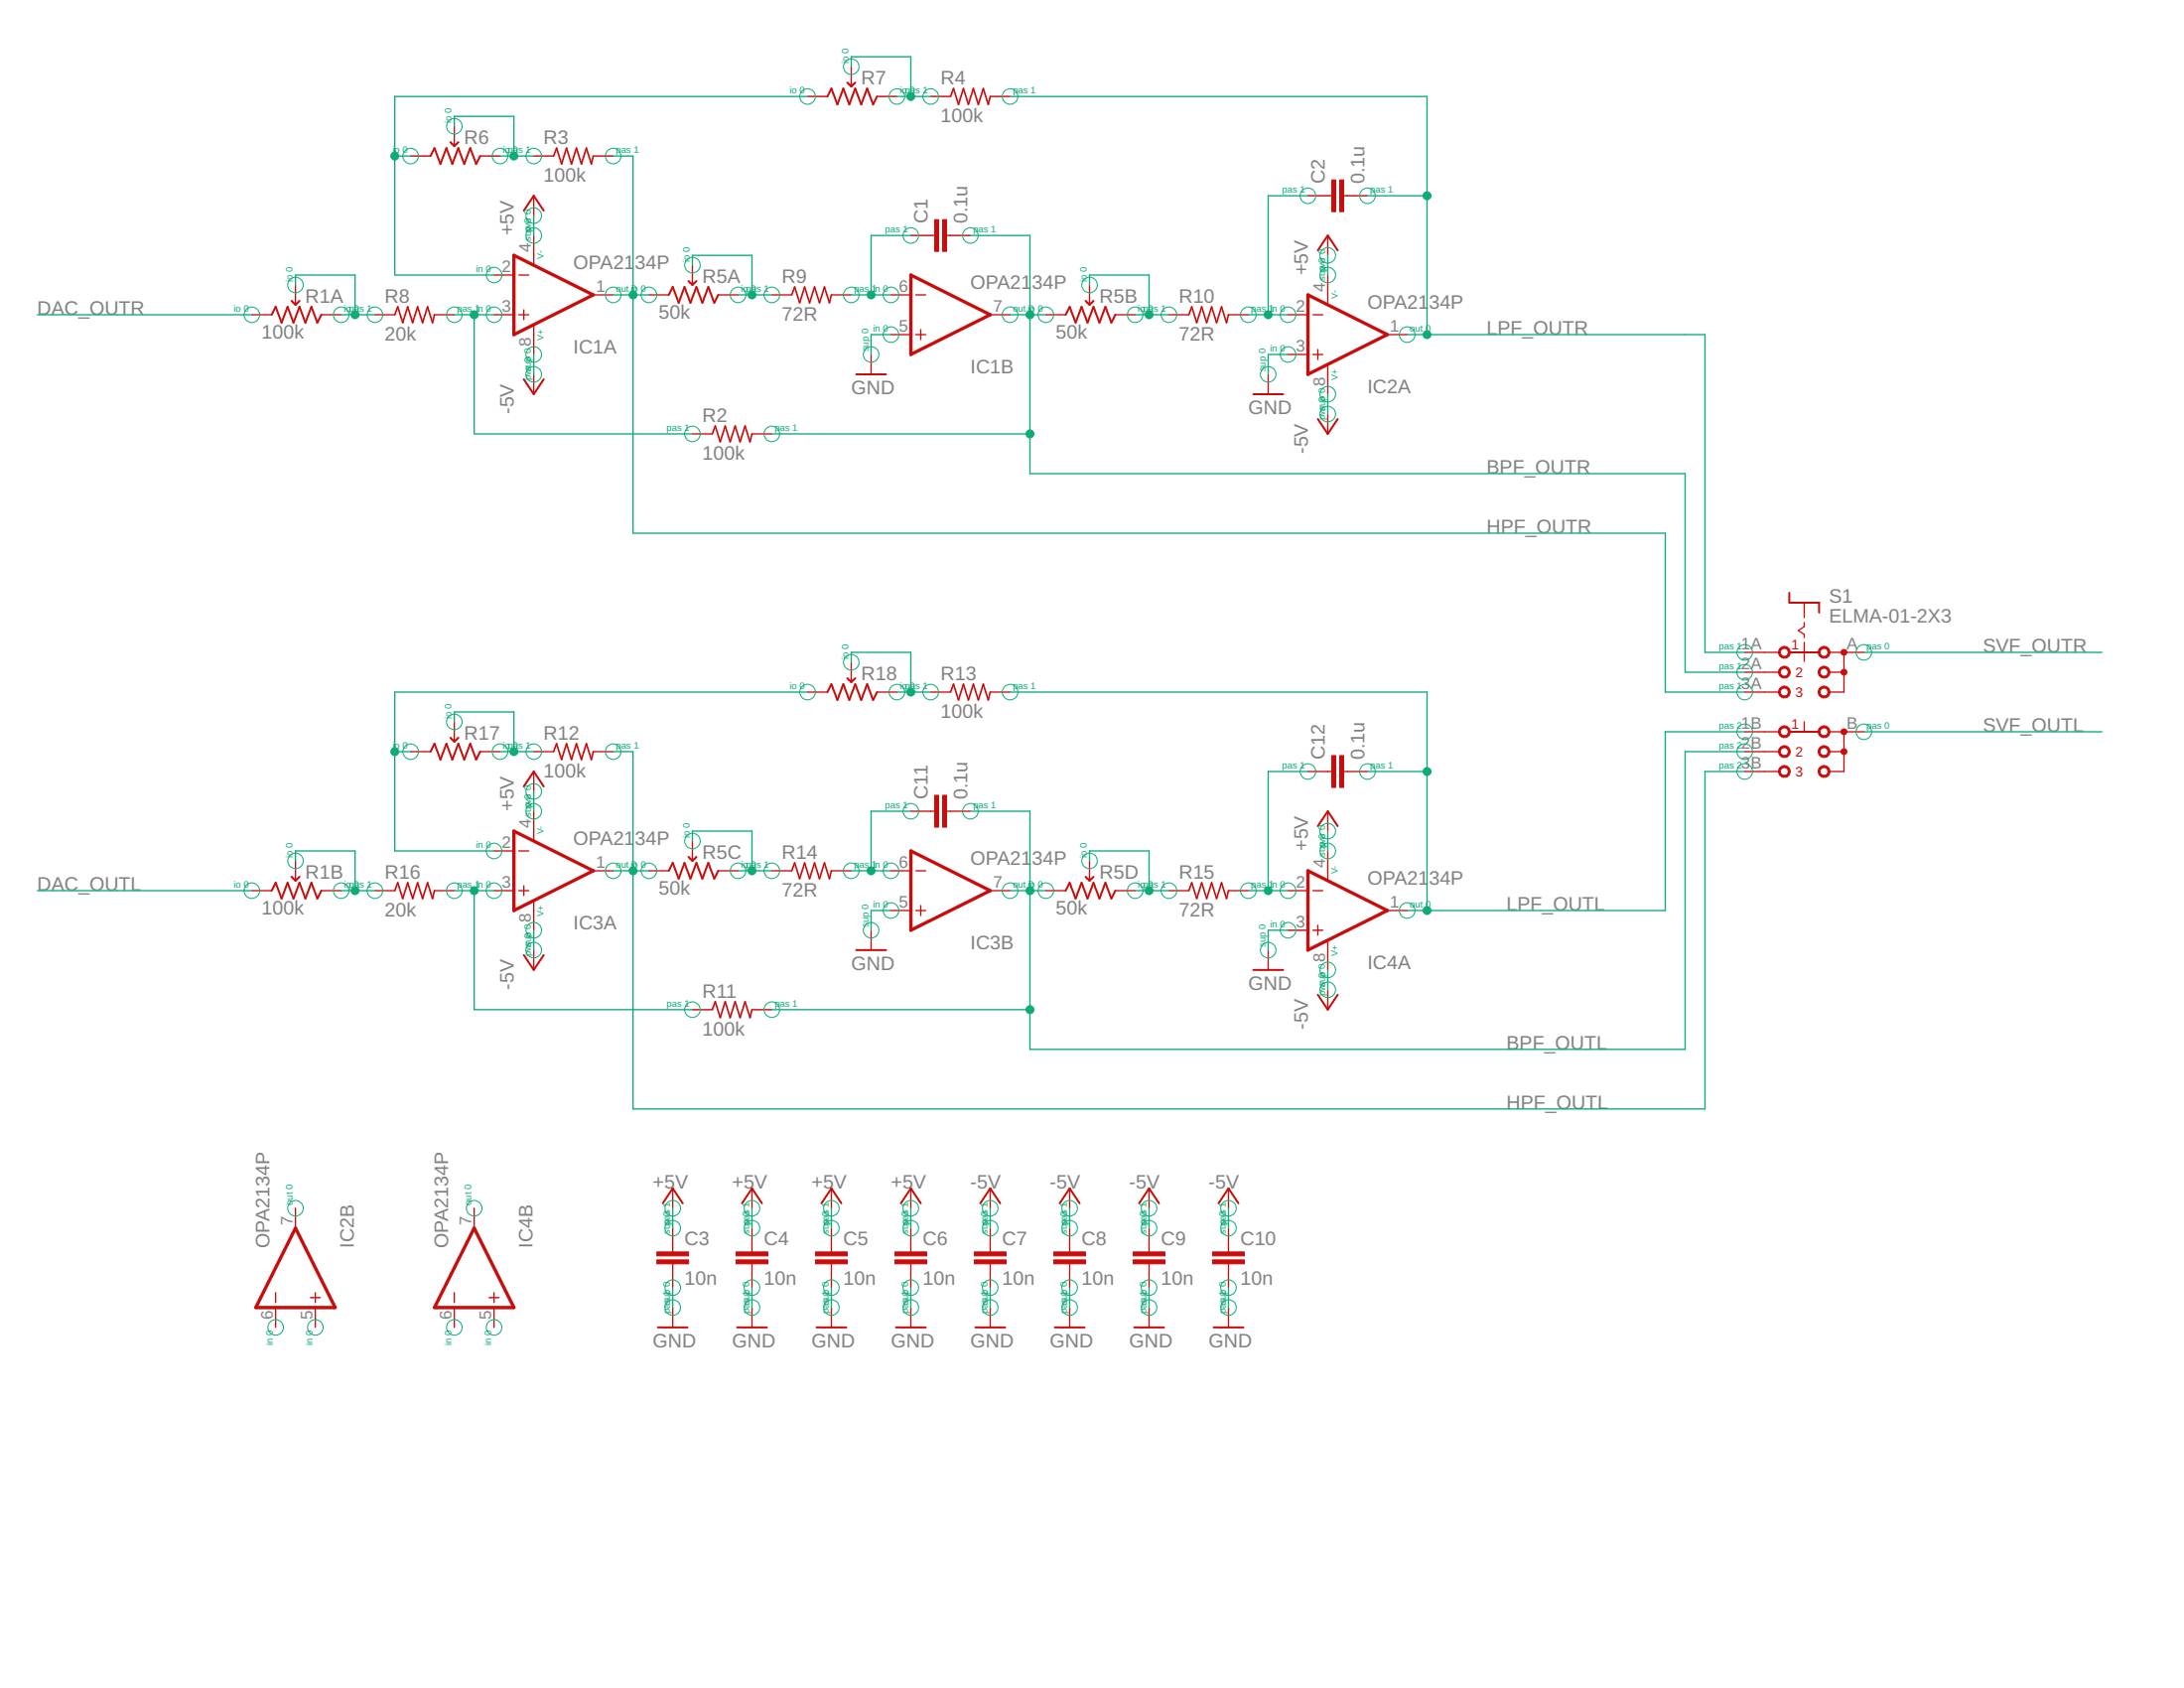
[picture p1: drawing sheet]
<svg xmlns="http://www.w3.org/2000/svg" width="279mm" height="216mm" viewBox="0 0 279 216" stroke-linecap="round" stroke-linejoin="round" font-family="sans-serif">
<g fill="none" stroke="#c90d0c" stroke-width=".17">
<path d="M52.5 20h2.6M58.1 16.2v2.5M61.4 20h2.6M68.3 20h2.5M75.9 20h2.5M103.3 12.3h2.6M108.9 8.5v2.6M112.2 12.3h2.5M119.1 12.3h2.5M126.7 12.3h2.5M37.8 36.4v2.6M63.2 35.2h2.5"/>
<path d="M66.4 35.2h1.2M67 39.6v1.3M68.3 25v2.6M68.3 30.1v3.7M75.9 37.7h2.5M83 37.7h2.6M88.6 33.9v2.5M91.9 37.7h2.5M98.7 37.7h2.6M106.4 37.7h2.5M114 37.7h2.5M116.5 30.1h3.1"/>
<path d="M117.2 37.7h1.2M121.1 30.1h3M139.4 36.4v2.6M167.3 25h3.1M169.9 30.1v2.6M169.9 35.2v3.7M171.9 25h3M32.2 40.3h2.6M41.1 40.3h2.5M48 40.3h2.5M55.6 40.3h2.5M63.2 40.3h2.5"/>
<path d="M66.4 40.3h1.2M68.3 41.6v3.7M68.3 47.9v2.5M88.6 55.5h2.5M96.2 55.5h2.5M111.4 45.3v2.6M114 42.8h2.5M117.2 42.8h1.2M117.8 42.2v1.2M126.7 40.3h2.5M133.8 40.3h2.5M142.7 40.3h2.5"/>
<path d="M149.5 40.3h2.6M157.2 40.3h2.5M162.2 47.9v2.5M164.8 40.3h2.5M164.8 45.3h2.5M168 40.3h1.2M168 45.3h1.2M168.6 44.7v1.3M169.9 46.7v3.7M169.9 53v2.5M177.5 42.8h2.5M230.8 77.1v1.9"/>
<path d="M230.8 79.6v.5l-.7 .5 .7 .6v.3M52.5 96.1h2.6M58.1 92.3v2.6M61.4 96.1h2.6M68.3 98.7v2.5M68.3 96.1h2.5M75.9 96.1h2.5M103.3 88.5h2.6M108.9 84.7v2.5M112.2 88.5h2.5M119.1 88.5h2.5M126.7 88.5h2.5"/>
<path d="M167.3 98.7h3.1M171.9 98.7h3M223.2 96.1h4.4M223.2 88.5h4.4M223.2 98.7h4.4M223.2 86h4.4M223.2 93.6h4.4M223.2 83.4h4.4M230.8 82.2v1.1M230.8 83.4v1.2M230.8 92.3v1.2M234 96.1h1.9"/>
<path d="M234 86h1.9M234 93.6h4.4M234 83.4h4.4M235.9 83.4v5.1h-1.9M235.9 93.6v5.1h-1.9M32.2 113.9h2.6M37.8 110.1v2.5M41.1 113.9h2.5M48 113.9h2.5M55.6 113.9h2.5M63.2 113.9h2.5M63.2 108.8h2.5"/>
<path d="M66.4 113.9h1.2M66.4 108.8h1.2M67 113.3v1.3M68.3 103.8v3.7M68.3 115.3v3.7M75.9 111.4h2.5M83 111.4h2.6M88.6 107.6v2.5M91.9 111.4h2.5M98.7 111.4h2.6M106.4 111.4h2.5M111.4 119v2.5"/>
<path d="M114 111.4h2.5M114 116.5h2.5M116.5 103.8h3.1M117.2 111.4h1.2M117.2 116.5h1.2M117.8 115.8v1.3M121.1 103.8h3M126.7 113.9h2.5M133.8 113.9h2.5M139.4 110.1v2.5M142.7 113.9h2.5M149.5 113.9h2.6"/>
<path d="M157.2 113.9h2.5M164.8 113.9h2.5M164.8 119h2.5M168 113.9h1.2M168 119h1.2M168.6 118.3v1.3M169.9 103.8v2.5M169.9 108.8v3.7M177.5 116.5h2.5M68.3 121.5v2.6M88.6 129.1h2.5M96.2 129.1h2.5"/>
<path d="M162.2 121.5v2.6M169.9 120.3v3.8M169.9 126.6v2.5M37.8 154.5v2.6M60.7 154.5v2.6M86.1 152v2.5M86.1 157.1v3M96.2 152v2.5M96.2 157.1v3M106.4 152v2.5M106.4 157.1v3M116.5 152v2.5"/>
<path d="M116.5 157.1v3M126.7 152v2.5M126.7 157.1v3M136.8 152v2.5M136.8 157.1v3M147 152v2.5M147 157.1v3M157.2 152v2.5M157.2 157.1v3M35.3 165.3v1.3M35.3 167.2v2.6M39.7 166h1.3"/>
<path d="M40.3 165.3v1.3M40.3 167.2v2.6M58.1 165.3v1.3M58.1 167.2v2.6M62.6 166h1.2M63.2 165.3v1.3M63.2 167.2v2.6M86.1 161.6v3.1M86.1 167.2v2.6M96.2 161.6v3.1M96.2 167.2v2.6M106.4 161.6v3.1"/>
<path d="M106.4 167.2v2.6M116.5 161.6v3.1M116.5 167.2v2.6M126.7 161.6v3.1M126.7 167.2v2.6M136.8 161.6v3.1M136.8 167.2v2.6M147 161.6v3.1M147 167.2v2.6M157.2 161.6v3.1M157.2 167.2v2.6"/>
</g>
<path d="M65.7 32.7l10.2 5-10.2 5.1zM116.5 35.2l10.2 5.1-10.2 5zM167.3 37.7l10.2 5.1-10.2 5.1zM65.7 106.3l10.2 5.1-10.2 5.1zM116.5 108.8l10.2 5.1-10.2 5.1zM167.3 111.4l10.2 5.1-10.2 5zM37.8 157.1l5.1 10.1h-10.2zM60.7 157.1l5 10.1h-10.1z" fill="none" stroke="#c90d0c" stroke-width=".42"/>
<g fill="none" stroke="#c90d0c" stroke-width=".25">
<path d="M55.1 20l.5-1.1 .7 2.1 .8-2.1 .8 2.1 .7-2.1 .8 2.1 .8-2.1 .7 2.1 .5-1M57.6 18.2l.5 .5 .5-.5M105.9 12.3l.5-1 .7 2.1 .8-2.1 .7 2.1 .8-2.1 .8 2.1 .7-2.1 .8 2.1 .5-1.1M108.4 10.6l.5 .5 .5-.5M37.3 38.5l.5 .5 .5-.5M67 26.9l1.3-1.9 1.3 1.9M85.6 37.7l.5-1 .7 2 .8-2 .7 2 .8-2 .8 2 .7-2 .8 2 .5-1M88.1 35.9l.5 .5 .5-.5M138.9 38.5l.5 .5 .5-.5M168.6 32l1.3-1.9 1.2 1.9M34.8 40.3l.5-1.1 .7 2.1 .8-2.1 .7 2.1 .8-2.1 .8 2.1 .7-2.1 .8 2.1 .5-1M67 48.5l1.3 1.9 1.3-1.9"/>
<path d="M109.5 47.9h3.8M136.3 40.3l.5-1.1 .8 2.1 .8-2.1 .7 2.1 .8-2.1 .8 2.1 .7-2.1 .8 2.1 .5-1M160.3 50.4h3.8M168.6 53.6l1.3 1.9 1.2-1.9M228.9 75.8v1.3h3.8v1.3M55.1 96.1l.5-1 .7 2.1 .8-2.1 .8 2.1 .7-2.1 .8 2.1 .8-2.1 .7 2.1 .5-1.1M57.6 94.4l.5 .5 .5-.5M105.9 88.5l.5-1 .7 2 .8-2 .7 2 .8-2 .8 2 .7-2 .8 2 .5-1M108.4 86.7l.5 .5 .5-.5M228.9 83.4h3.8M228.9 93.6h3.8M34.8 113.9l.5-1 .7 2 .8-2 .7 2 .8-2 .8 2 .7-2 .8 2 .5-1"/>
<path d="M37.3 112.1l.5 .5 .5-.5M67 100.6l1.3-1.9 1.3 1.9M85.6 111.4l.5-1 .7 2 .8-2 .7 2 .8-2 .8 2 .7-2 .8 2 .5-1M88.1 109.6l.5 .5 .5-.5M136.3 113.9l.5-1 .8 2 .8-2 .7 2 .8-2 .8 2 .7-2 .8 2 .5-1M138.9 112.1l.5 .5 .5-.5M168.6 105.7l1.3-1.9 1.2 1.9M67 122.2l1.3 1.9 1.3-1.9M109.5 121.5h3.8M160.3 124.1h3.8M168.6 127.2l1.3 1.9 1.2-1.9M84.8 153.9l1.3-1.9 1.2 1.9"/>
<path d="M94.9 153.9l1.3-1.9 1.3 1.9M105.1 153.9l1.3-1.9 1.2 1.9M115.3 153.9l1.2-1.9 1.3 1.9M125.4 153.9l1.3-1.9 1.3 1.9M135.6 153.9l1.2-1.9 1.3 1.9M145.7 153.9l1.3-1.9 1.3 1.9M155.9 153.9l1.3-1.9 1.2 1.9M84.2 169.8h3.7M94.3 169.8h3.8M104.5 169.8h3.8M114.6 169.8h3.8M124.8 169.8h3.8"/>
<path d="M134.9 169.8h3.8M145.1 169.8h3.8M155.3 169.8h3.8"/>
</g>
<path d="M70.8 20l.4-1.1 .6 2.1 .7-2.1 .6 2.1 .6-2.1 .7 2.1 .6-2.1 .6 2.1 .3-1M121.6 12.3l.4-1 .6 2.1 .7-2.1 .6 2.1 .6-2.1 .7 2.1 .6-2.1 .6 2.1 .3-1.1M101.3 37.7l.4-1 .6 2 .6-2 .7 2 .6-2 .6 2 .7-2 .6 2 .3-1M50.5 40.3l.4-1.1 .6 2.1 .7-2.1 .6 2.1 .6-2.1 .7 2.1 .6-2.1 .6 2.1 .3-1M91.1 55.5l.4-1 .6 2 .7-2 .6 2 .6-2 .7 2 .6-2 .6 2 .3-1M152.1 40.3l.4-1.1 .6 2.1 .6-2.1 .7 2.1 .6-2.1 .6 2.1 .7-2.1 .6 2.1 .3-1M70.8 96.1l.4-1 .6 2.1 .7-2.1 .6 2.1 .6-2.1 .7 2.1 .6-2.1 .6 2.1 .3-1.1M121.6 88.5l.4-1 .6 2 .7-2 .6 2 .6-2 .7 2 .6-2 .6 2 .3-1M50.5 113.9l.4-1 .6 2 .7-2 .6 2 .6-2 .7 2 .6-2 .6 2 .3-1M101.3 111.4l.4-1 .6 2 .6-2 .7 2 .6-2 .6 2 .7-2 .6 2 .3-1M152.1 113.9l.4-1 .6 2 .6-2 .7 2 .6-2 .6 2 .7-2 .6 2 .3-1M91.1 129.1l.4-1 .6 2.1 .7-2.1 .6 2.1 .6-2.1 .7 2.1 .6-2.1 .6 2.1 .3-1.1" fill="none" stroke="#c90d0c" stroke-width=".21"/>
<g fill="#c90d0c" stroke="#c90d0c" stroke-width=".13">
<path d="M120.6 28.1h.5v4.1h-.5z"/>
<path d="M119.6 28.1h.5v4.1h-.5z"/>
<path d="M171.4 23h.5v4.1h-.5z"/>
<path d="M170.4 23h.5v4.1h-.5z"/>
<path d="M84 161.1h4.1v.5h-4.1z"/>
<path d="M84 160.1h4.1v.5h-4.1z"/>
<path d="M94.2 161.1h4v.5h-4z"/>
<path d="M94.2 160.1h4v.5h-4z"/>
<path d="M104.3 161.1h4.1v.5h-4.1z"/>
<path d="M104.3 160.1h4.1v.5h-4.1z"/>
<path d="M114.5 161.1h4.1v.5h-4.1z"/>
<path d="M114.5 160.1h4.1v.5h-4.1z"/>
<path d="M124.7 161.1h4v.5h-4z"/>
<path d="M124.7 160.1h4v.5h-4z"/>
<path d="M134.8 161.1h4.1v.5h-4.1z"/>
<path d="M134.8 160.1h4.1v.5h-4.1z"/>
<path d="M145 161.1h4v.5h-4z"/>
<path d="M145 160.1h4v.5h-4z"/>
<path d="M155.1 161.1h4.1v.5h-4.1z"/>
<path d="M155.1 160.1h4.1v.5h-4.1z"/>
<path d="M120.6 101.7h.5v4.1h-.5z"/>
<path d="M119.6 101.7h.5v4.1h-.5z"/>
<path d="M171.4 96.6h.5v4.1h-.5z"/>
<path d="M170.4 96.6h.5v4.1h-.5z"/>
</g>
<g fill="#c90d0c" stroke="#c90d0c" stroke-width=".13">
<path d="M235.6 83.2a.38 .38 0 0 1 .6 0 .38 .38 0 0 1-.2 .6 .38 .38 0 0 1-.5-.4h.3a.12 .12 0 0 1 .1-.1 .12 .12 0 0 1 .1 .2 .12 .12 0 0 1-.2 0v-.1h-.3z" fill-rule="evenodd"/>
<path d="M235.6 85.8a.38 .38 0 0 1 .6-.1 .38 .38 0 0 1-.2 .6 .38 .38 0 0 1-.5-.3h.3a.12 .12 0 0 1 .1-.1 .12 .12 0 0 1 .1 .1 .12 .12 0 0 1-.2 .1v-.1h-.3z" fill-rule="evenodd"/>
<path d="M232.8 83a.75 .75 0 0 1 1.2 0 .75 .75 0 0 1-.4 1.1 .75 .75 0 0 1-1-.7h.3a.51 .51 0 0 1 .7-.4 .51 .51 0 0 1 .1 .8 .51 .51 0 0 1-.8-.2v-.2h-.3z" fill-rule="evenodd"/>
<path d="M232.8 85.5a.75 .75 0 0 1 1.2 0 .75 .75 0 0 1-.4 1.2 .75 .75 0 0 1-1-.7h.3a.51 .51 0 0 1 .7-.5 .51 .51 0 0 1 .1 .9 .51 .51 0 0 1-.8-.3v-.1h-.3z" fill-rule="evenodd"/>
<path d="M232.8 88a.75 .75 0 0 1 1.2 .1 .75 .75 0 0 1-.4 1.1 .75 .75 0 0 1-1-.7h.3a.51 .51 0 0 1 .7-.4 .51 .51 0 0 1 .1 .8 .51 .51 0 0 1-.8-.2v-.2h-.3z" fill-rule="evenodd"/>
<path d="M227.7 83a.75 .75 0 0 1 1.2 0 .75 .75 0 0 1-.4 1.1 .75 .75 0 0 1-1-.7h.3a.51 .51 0 0 1 .7-.4 .51 .51 0 0 1 .1 .8 .51 .51 0 0 1-.8-.2v-.2h-.3z" fill-rule="evenodd"/>
<path d="M227.7 85.5a.75 .75 0 0 1 1.2 0 .75 .75 0 0 1-.4 1.2 .75 .75 0 0 1-1-.7h.3a.51 .51 0 0 1 .7-.5 .51 .51 0 0 1 .1 .9 .51 .51 0 0 1-.8-.3v-.1h-.3z" fill-rule="evenodd"/>
<path d="M227.7 88a.75 .75 0 0 1 1.2 .1 .75 .75 0 0 1-.4 1.1 .75 .75 0 0 1-1-.7h.3a.51 .51 0 0 1 .7-.4 .51 .51 0 0 1 .1 .8 .51 .51 0 0 1-.8-.2v-.2h-.3z" fill-rule="evenodd"/>
<path d="M235.6 93.4a.38 .38 0 0 1 .6-.1 .38 .38 0 0 1-.2 .6 .38 .38 0 0 1-.5-.3h.3a.12 .12 0 0 1 .1-.1 .12 .12 0 0 1 .1 .1 .12 .12 0 0 1-.2 .1v-.1h-.3z" fill-rule="evenodd"/>
<path d="M232.8 93.1a.75 .75 0 0 1 1.2 .1 .75 .75 0 0 1-.4 1.1 .75 .75 0 0 1-1-.7h.3a.51 .51 0 0 1 .7-.4 .51 .51 0 0 1 .1 .8 .51 .51 0 0 1-.8-.2v-.2h-.3z" fill-rule="evenodd"/>
<path d="M227.7 93.1a.75 .75 0 0 1 1.2 .1 .75 .75 0 0 1-.4 1.1 .75 .75 0 0 1-1-.7h.3a.51 .51 0 0 1 .7-.4 .51 .51 0 0 1 .1 .8 .51 .51 0 0 1-.8-.2v-.2h-.3z" fill-rule="evenodd"/>
<path d="M232.8 95.7a.75 .75 0 0 1 1.2 0 .75 .75 0 0 1-.4 1.1 .75 .75 0 0 1-1-.7h.3a.51 .51 0 0 1 .7-.4 .51 .51 0 0 1 .1 .8 .51 .51 0 0 1-.8-.2v-.2h-.3z" fill-rule="evenodd"/>
<path d="M227.7 95.7a.75 .75 0 0 1 1.2 0 .75 .75 0 0 1-.4 1.1 .75 .75 0 0 1-1-.7h.3a.51 .51 0 0 1 .7-.4 .51 .51 0 0 1 .1 .8 .51 .51 0 0 1-.8-.2v-.2h-.3z" fill-rule="evenodd"/>
<path d="M232.8 98.2a.75 .75 0 0 1 1.2 0 .75 .75 0 0 1-.4 1.2 .75 .75 0 0 1-1-.7h.3a.51 .51 0 0 1 .7-.5 .51 .51 0 0 1 .1 .9 .51 .51 0 0 1-.8-.3v-.1h-.3z" fill-rule="evenodd"/>
<path d="M227.7 98.2a.75 .75 0 0 1 1.2 0 .75 .75 0 0 1-.4 1.2 .75 .75 0 0 1-1-.7h.3a.51 .51 0 0 1 .7-.5 .51 .51 0 0 1 .1 .9 .51 .51 0 0 1-.8-.3v-.1h-.3z" fill-rule="evenodd"/>
<path d="M235.6 95.9a.38 .38 0 0 1 .6 0 .38 .38 0 0 1-.2 .6 .38 .38 0 0 1-.5-.4h.3a.12 .12 0 0 1 .1-.1 .12 .12 0 0 1 .1 .2 .12 .12 0 0 1-.2 0v-.1h-.3z" fill-rule="evenodd"/>
</g>
<g fill="none" stroke="#0dab76" stroke-width=".13">
<circle cx="52.5" cy="20" r=".99"/>
<circle cx="58.1" cy="16.2" r=".99"/>
<circle cx="64" cy="20" r=".99"/>
<circle cx="68.3" cy="20" r=".99"/>
<circle cx="78.4" cy="20" r=".99"/>
<circle cx="103.3" cy="12.3" r=".99"/>
<circle cx="108.9" cy="8.5" r=".99"/>
<circle cx="114.7" cy="12.3" r=".99"/>
<circle cx="119.1" cy="12.3" r=".99"/>
<circle cx="129.2" cy="12.3" r=".99"/>
<circle cx="37.8" cy="36.4" r=".99"/>
<circle cx="63.2" cy="35.2" r=".99"/>
<circle cx="68.3" cy="27.6" r=".99"/>
<circle cx="68.3" cy="30.1" r=".99"/>
<circle cx="78.4" cy="37.7" r=".99"/>
<circle cx="83" cy="37.7" r=".99"/>
<circle cx="88.6" cy="33.9" r=".99"/>
<circle cx="94.4" cy="37.7" r=".99"/>
<circle cx="98.7" cy="37.7" r=".99"/>
<circle cx="108.9" cy="37.7" r=".99"/>
<circle cx="114" cy="37.7" r=".99"/>
<circle cx="116.5" cy="30.1" r=".99"/>
<circle cx="124.1" cy="30.1" r=".99"/>
<circle cx="139.4" cy="36.4" r=".99"/>
<circle cx="167.3" cy="25" r=".99"/>
<circle cx="169.9" cy="35.2" r=".99"/>
<circle cx="169.9" cy="32.7" r=".99"/>
<circle cx="174.9" cy="25" r=".99"/>
<circle cx="32.2" cy="40.3" r=".99"/>
<circle cx="43.6" cy="40.3" r=".99"/>
<circle cx="48" cy="40.3" r=".99"/>
<circle cx="58.1" cy="40.3" r=".99"/>
<circle cx="63.2" cy="40.3" r=".99"/>
<circle cx="68.3" cy="45.3" r=".99"/>
<circle cx="68.3" cy="47.9" r=".99"/>
<circle cx="88.6" cy="55.5" r=".99"/>
<circle cx="98.7" cy="55.5" r=".99"/>
<circle cx="111.4" cy="45.3" r=".99"/>
<circle cx="114" cy="42.8" r=".99"/>
<circle cx="129.2" cy="40.3" r=".99"/>
<circle cx="133.8" cy="40.3" r=".99"/>
<circle cx="145.2" cy="40.3" r=".99"/>
<circle cx="149.5" cy="40.3" r=".99"/>
<circle cx="159.7" cy="40.3" r=".99"/>
<circle cx="162.2" cy="47.9" r=".99"/>
<circle cx="164.8" cy="40.3" r=".99"/>
<circle cx="164.8" cy="45.3" r=".99"/>
<circle cx="169.9" cy="50.4" r=".99"/>
<circle cx="169.9" cy="53" r=".99"/>
<circle cx="180" cy="42.8" r=".99"/>
<circle cx="52.5" cy="96.1" r=".99"/>
<circle cx="58.1" cy="92.3" r=".99"/>
<circle cx="64" cy="96.1" r=".99"/>
<circle cx="68.3" cy="96.1" r=".99"/>
<circle cx="78.4" cy="96.1" r=".99"/>
<circle cx="103.3" cy="88.5" r=".99"/>
<circle cx="108.9" cy="84.7" r=".99"/>
<circle cx="114.7" cy="88.5" r=".99"/>
<circle cx="119.1" cy="88.5" r=".99"/>
<circle cx="129.2" cy="88.5" r=".99"/>
<circle cx="167.3" cy="98.7" r=".99"/>
<circle cx="174.9" cy="98.7" r=".99"/>
<circle cx="223.2" cy="93.6" r=".99"/>
<circle cx="223.2" cy="88.5" r=".99"/>
<circle cx="223.2" cy="96.1" r=".99"/>
<circle cx="223.2" cy="98.7" r=".99"/>
<circle cx="223.2" cy="83.4" r=".99"/>
<circle cx="223.2" cy="86" r=".99"/>
<circle cx="238.4" cy="93.6" r=".99"/>
<circle cx="238.4" cy="83.4" r=".99"/>
<circle cx="32.2" cy="113.9" r=".99"/>
<circle cx="37.8" cy="110.1" r=".99"/>
<circle cx="43.6" cy="113.9" r=".99"/>
<circle cx="48" cy="113.9" r=".99"/>
<circle cx="58.1" cy="113.9" r=".99"/>
<circle cx="63.2" cy="108.8" r=".99"/>
<circle cx="63.2" cy="113.9" r=".99"/>
<circle cx="68.3" cy="119" r=".99"/>
<circle cx="68.3" cy="101.2" r=".99"/>
<circle cx="68.3" cy="103.8" r=".99"/>
<circle cx="78.4" cy="111.4" r=".99"/>
<circle cx="83" cy="111.4" r=".99"/>
<circle cx="88.6" cy="107.6" r=".99"/>
<circle cx="94.4" cy="111.4" r=".99"/>
<circle cx="98.7" cy="111.4" r=".99"/>
<circle cx="108.9" cy="111.4" r=".99"/>
<circle cx="111.4" cy="119" r=".99"/>
<circle cx="114" cy="111.4" r=".99"/>
<circle cx="114" cy="116.5" r=".99"/>
<circle cx="116.5" cy="103.8" r=".99"/>
<circle cx="124.1" cy="103.8" r=".99"/>
<circle cx="129.2" cy="113.9" r=".99"/>
<circle cx="133.8" cy="113.9" r=".99"/>
<circle cx="139.4" cy="110.1" r=".99"/>
<circle cx="145.2" cy="113.9" r=".99"/>
<circle cx="149.5" cy="113.9" r=".99"/>
<circle cx="159.7" cy="113.9" r=".99"/>
<circle cx="164.8" cy="113.9" r=".99"/>
<circle cx="164.8" cy="119" r=".99"/>
<circle cx="169.9" cy="108.8" r=".99"/>
<circle cx="169.9" cy="106.3" r=".99"/>
<circle cx="180" cy="116.5" r=".99"/>
<circle cx="68.3" cy="121.5" r=".99"/>
<circle cx="88.6" cy="129.1" r=".99"/>
<circle cx="98.7" cy="129.1" r=".99"/>
<circle cx="162.2" cy="121.5" r=".99"/>
<circle cx="169.9" cy="126.6" r=".99"/>
<circle cx="169.9" cy="124.1" r=".99"/>
<circle cx="37.8" cy="154.5" r=".99"/>
<circle cx="60.7" cy="154.5" r=".99"/>
<circle cx="86.1" cy="157.1" r=".99"/>
<circle cx="86.1" cy="154.5" r=".99"/>
<circle cx="96.2" cy="157.1" r=".99"/>
<circle cx="96.2" cy="154.5" r=".99"/>
<circle cx="106.4" cy="157.1" r=".99"/>
<circle cx="106.4" cy="154.5" r=".99"/>
<circle cx="116.5" cy="154.5" r=".99"/>
<circle cx="116.5" cy="157.1" r=".99"/>
<circle cx="126.7" cy="157.1" r=".99"/>
<circle cx="126.7" cy="154.5" r=".99"/>
<circle cx="136.8" cy="157.1" r=".99"/>
<circle cx="136.8" cy="154.5" r=".99"/>
<circle cx="147" cy="157.1" r=".99"/>
<circle cx="147" cy="154.5" r=".99"/>
<circle cx="157.2" cy="157.1" r=".99"/>
<circle cx="157.2" cy="154.5" r=".99"/>
<circle cx="35.3" cy="169.8" r=".99"/>
<circle cx="40.3" cy="169.8" r=".99"/>
<circle cx="58.1" cy="169.8" r=".99"/>
<circle cx="63.2" cy="169.8" r=".99"/>
<circle cx="86.1" cy="167.2" r=".99"/>
<circle cx="86.1" cy="164.7" r=".99"/>
<circle cx="96.2" cy="164.7" r=".99"/>
<circle cx="96.2" cy="167.2" r=".99"/>
<circle cx="106.4" cy="167.2" r=".99"/>
<circle cx="106.4" cy="164.7" r=".99"/>
<circle cx="116.5" cy="167.2" r=".99"/>
<circle cx="116.5" cy="164.7" r=".99"/>
<circle cx="126.7" cy="164.7" r=".99"/>
<circle cx="126.7" cy="167.2" r=".99"/>
<circle cx="136.8" cy="167.2" r=".99"/>
<circle cx="136.8" cy="164.7" r=".99"/>
<circle cx="147" cy="164.7" r=".99"/>
<circle cx="147" cy="167.2" r=".99"/>
<circle cx="157.2" cy="164.7" r=".99"/>
<circle cx="157.2" cy="167.2" r=".99"/>
</g>
<g fill="none" stroke="#0dab76" stroke-width=".17">
<path d="M50.5 20h2M58.1 16.2v-1.3h7.6v5.1M64 20h4.3M78.4 20h2.6v48.2h132v20.3h10.2M103.3 12.3h-52.8v22.9h12.7M108.9 8.5v-1.2h7.6v5M114.7 12.3h4.4M129.2 12.3h53.4v30.5M37.8 36.4v-1.2h7.6v5.1M68.3 27.6v2.5M78.4 37.7h4.6M88.6 33.9v-1.2h7.6v5"/>
<path d="M94.4 37.7h4.3M108.9 37.7h5.1M116.5 30.1h-5.1v7.6M124.1 30.1h7.7v30.5h83.8v25.4h7.6M139.4 36.4v-1.2h7.6v5.1M167.3 25h-5.1v15.3M169.9 32.7v2.5M174.9 25h7.7M4.8 40.3h27.4M43.6 40.3h4.4M58.1 40.3h5.1M60.7 40.3v15.2h27.9"/>
<path d="M68.3 45.3v2.6M98.7 55.5h33.1M114 42.8h-2.6v2.5M129.2 40.3h4.6M145.2 40.3h4.3M159.7 40.3h5.1M164.8 45.3h-2.6v2.6M169.9 50.4v2.6M180 42.8h38.1v40.6h5.1M50.5 96.1h2M58.1 92.3v-1.2h7.6v5M64 96.1h4.3"/>
<path d="M78.4 96.1h2.6v45.7h137.1v-43.1h5.1M103.3 88.5h-52.8v20.3h12.7M108.9 84.7v-1.3h7.6v5.1M114.7 88.5h4.4M129.2 88.5h53.4v28M167.3 98.7h-5.1v15.2M174.9 98.7h7.7M223.2 96.1h-7.6v38.1h-83.8v-30.4h-7.7M223.2 93.6h-10.2v22.9h-33M238.4 83.4h30.5M238.4 93.6h30.5M4.8 113.9h27.4"/>
<path d="M37.8 110.1v-1.3h7.6v5.1M43.6 113.9h4.4M58.1 113.9h5.1M60.7 113.9v15.2h27.9M68.3 101.2v2.6M68.3 119v2.5M78.4 111.4h4.6M88.6 107.6v-1.3h7.6v5.1M94.4 111.4h4.3M108.9 111.4h5.1M114 116.5h-2.6v2.5M116.5 103.8h-5.1v7.6"/>
<path d="M129.2 113.9h4.6M139.4 110.1v-1.3h7.6v5.1M145.2 113.9h4.3M159.7 113.9h5.1M164.8 119h-2.6v2.5M169.9 106.3v2.5M98.7 129.1h33.1M169.9 124.1v2.5M86.1 154.5v2.6M96.2 154.5v2.6M106.4 154.5v2.6M116.5 154.5v2.6"/>
<path d="M126.7 154.5v2.6M136.8 154.5v2.6M147 154.5v2.6M157.2 154.5v2.6M86.1 164.7v2.5M96.2 164.7v2.5M106.4 164.7v2.5M116.5 164.7v2.5M126.7 164.7v2.5M136.8 164.7v2.5M147 164.7v2.5M157.2 164.7v2.5"/>
</g>
<g fill="#0dab76" stroke="#0dab76" stroke-width=".13">
<circle cx="60.7" cy="40.3" r=".51"/>
<circle cx="131.8" cy="40.3" r=".51"/>
<circle cx="131.8" cy="55.5" r=".51"/>
<circle cx="162.2" cy="40.3" r=".51"/>
<circle cx="111.4" cy="37.7" r=".51"/>
<circle cx="81" cy="37.7" r=".51"/>
<circle cx="50.5" cy="20" r=".51"/>
<circle cx="65.7" cy="20" r=".51"/>
<circle cx="182.6" cy="42.8" r=".51"/>
<circle cx="182.6" cy="25" r=".51"/>
<circle cx="116.5" cy="12.3" r=".51"/>
<circle cx="45.4" cy="40.3" r=".51"/>
<circle cx="96.2" cy="37.7" r=".51"/>
<circle cx="147" cy="40.3" r=".51"/>
<circle cx="45.4" cy="113.9" r=".51"/>
<circle cx="60.7" cy="113.9" r=".51"/>
<circle cx="81" cy="111.4" r=".51"/>
<circle cx="96.2" cy="111.4" r=".51"/>
<circle cx="111.4" cy="111.4" r=".51"/>
<circle cx="131.8" cy="113.9" r=".51"/>
<circle cx="131.8" cy="129.1" r=".51"/>
<circle cx="147" cy="113.9" r=".51"/>
<circle cx="162.2" cy="113.9" r=".51"/>
<circle cx="65.7" cy="96.1" r=".51"/>
<circle cx="116.5" cy="88.5" r=".51"/>
<circle cx="50.5" cy="96.1" r=".51"/>
<circle cx="182.6" cy="98.7" r=".51"/>
<circle cx="182.6" cy="116.5" r=".51"/>
</g>
<g font-size="2.5" fill="#808080">
<text x="110.2" y="10.8">R7</text>
<text x="120.3" y="10.8">R4</text>
<text x="120.3" y="15.6">100k</text>
<text x="59.4" y="18.4">R6</text>
<text x="69.5" y="23.3">100k</text>
<text x="69.5" y="18.5">R3</text>
<text x="169.5" y="23.5" transform="rotate(-90 169.5 23.5)">C2</text>
<text x="174.6" y="23.5" transform="rotate(-90 174.6 23.5)">0.1u</text>
<text x="118.7" y="28.6" transform="rotate(-90 118.7 28.6)">C1</text>
<text x="123.8" y="28.6" transform="rotate(-90 123.8 28.6)">0.1u</text>
<text x="65.7" y="30.1" transform="rotate(-90 65.7 30.1)">+5V</text>
<text x="73.4" y="34.4">OPA21</text>
<text x="81.2" y="34.4">34P</text>
<text x="167.3" y="35.2" transform="rotate(-90 167.3 35.2)">+5V</text>
<text x="4.8" y="40.3">DAC_OUTR</text>
<text x="39.1" y="38.7">R1A</text>
<text x="49.2" y="38.8">R8</text>
<text x="84.3" y="40.8">50k</text>
<text x="89.9" y="36.2">R5A</text>
<text x="100" y="41">72R</text>
<text x="100" y="36.2">R9</text>
<text x="124.1" y="37">OPA21</text>
<text x="132" y="37">34P</text>
<text x="140.7" y="38.7">R5B</text>
<text x="150.8" y="38.8">R10</text>
<text x="174.9" y="39.5">OPA21</text>
<text x="182.8" y="39.5">34P</text>
<text x="33.5" y="43.3">100k</text>
<text x="49.2" y="43.6">20k</text>
<text x="73.4" y="45.2">IC1A</text>
<text x="124.1" y="47.8">IC1B</text>
<text x="135.1" y="43.3">50k</text>
<text x="150.8" y="43.6">72R</text>
<text x="190.2" y="42.8">LPF_OUTR</text>
<text x="65.7" y="53" transform="rotate(-90 65.7 53)">-5V</text>
<text x="108.9" y="50.4">GND</text>
<text x="159.7" y="53">GND</text>
<text x="174.9" y="50.3">IC2A</text>
<text x="89.9" y="58.8">100k</text>
<text x="89.9" y="54">R2</text>
<text x="167.3" y="58" transform="rotate(-90 167.3 58)">-5V</text>
<text x="190.2" y="60.6">BPF_OUTR</text>
<text x="190.2" y="68.2">HPF_OUTR</text>
<text x="234" y="77.1">S1</text>
<text x="234" y="79.6">ELMA-01-2X3</text>
<text x="253.7" y="83.4">SVF_OUTR</text>
<text x="110.2" y="87">R18</text>
<text x="120.3" y="87">R13</text>
<text x="59.4" y="94.6">R17</text>
<text x="69.5" y="94.6">R12</text>
<text x="120.3" y="91.8">100k</text>
<text x="253.7" y="93.6">SVF_OUTL</text>
<text x="69.5" y="99.4">100k</text>
<text x="169.5" y="97.1" transform="rotate(-90 169.5 97.1)">C12</text>
<text x="174.6" y="97.1" transform="rotate(-90 174.6 97.1)">0.1u</text>
<text x="65.7" y="103.8" transform="rotate(-90 65.7 103.8)">+5V</text>
<text x="118.7" y="102.2" transform="rotate(-90 118.7 102.2)">C11</text>
<text x="123.8" y="102.2" transform="rotate(-90 123.8 102.2)">0.1u</text>
<text x="4.8" y="113.9">DAC_OUTL</text>
<text x="39.1" y="112.4">R1B</text>
<text x="49.2" y="112.4">R16</text>
<text x="73.4" y="108.1">OPA21</text>
<text x="81.2" y="108.1">34P</text>
<text x="89.9" y="109.8">R5C</text>
<text x="100" y="109.9">R14</text>
<text x="124.1" y="110.6">OPA21</text>
<text x="132" y="110.6">34P</text>
<text x="140.7" y="112.4">R5D</text>
<text x="150.8" y="112.4">R15</text>
<text x="167.3" y="108.8" transform="rotate(-90 167.3 108.8)">+5V</text>
<text x="174.9" y="113.1">OPA21</text>
<text x="182.8" y="113.1">34P</text>
<text x="33.5" y="117">100k</text>
<text x="49.2" y="117.2">20k</text>
<text x="73.4" y="118.9">IC3A</text>
<text x="84.3" y="114.4">50k</text>
<text x="100" y="114.7">72R</text>
<text x="135.1" y="117">50k</text>
<text x="150.8" y="117.2">72R</text>
<text x="192.7" y="116.4">LPF_OUTL</text>
<text x="108.9" y="124.1">GND</text>
<text x="124.1" y="121.4">IC3B</text>
<text x="174.9" y="123.9">IC4A</text>
<text x="65.7" y="126.6" transform="rotate(-90 65.7 126.6)">-5V</text>
<text x="89.9" y="127.6">R11</text>
<text x="159.7" y="126.6">GND</text>
<text x="167.3" y="131.7" transform="rotate(-90 167.3 131.7)">-5V</text>
<text x="89.9" y="132.4">100k</text>
<text x="192.7" y="134.2">BPF_OUTL</text>
<text x="192.7" y="141.8">HPF_OUTL</text>
<text x="83.5" y="152">+5</text>
<text x="86.4" y="152">V</text>
<text x="93.7" y="152">+5</text>
<text x="96.5" y="152">V</text>
<text x="103.8" y="152">+5</text>
<text x="106.7" y="152">V</text>
<text x="114" y="152">+5</text>
<text x="116.8" y="152">V</text>
<text x="124.1" y="152">-5V</text>
<text x="134.3" y="152">-5V</text>
<text x="144.5" y="152">-5V</text>
<text x="154.6" y="152">-5V</text>
<text x="34.5" y="159.6" transform="rotate(-90 34.5 159.6)">OPA2134P</text>
<text x="45.3" y="159.6" transform="rotate(-90 45.3 159.6)">IC2B</text>
<text x="57.4" y="159.6" transform="rotate(-90 57.4 159.6)">OPA2134P</text>
<text x="68.1" y="159.6" transform="rotate(-90 68.1 159.6)">IC4B</text>
<text x="87.6" y="159.2">C3</text>
<text x="97.7" y="159.2">C4</text>
<text x="107.9" y="159.2">C5</text>
<text x="118.1" y="159.2">C6</text>
<text x="128.2" y="159.2">C7</text>
<text x="138.4" y="159.2">C8</text>
<text x="148.5" y="159.2">C9</text>
<text x="158.7" y="159.2">C10</text>
<text x="87.6" y="164.3">10n</text>
<text x="97.7" y="164.3">10n</text>
<text x="107.9" y="164.3">10n</text>
<text x="118.1" y="164.3">10n</text>
<text x="128.2" y="164.3">10n</text>
<text x="138.4" y="164.3">10n</text>
<text x="148.5" y="164.3">10n</text>
<text x="158.7" y="164.3">10n</text>
<text x="83.5" y="172.3">GND</text>
<text x="93.7" y="172.3">GND</text>
<text x="103.8" y="172.3">GND</text>
<text x="114" y="172.3">GND</text>
<text x="124.1" y="172.3">GND</text>
<text x="134.3" y="172.3">GND</text>
<text x="144.5" y="172.3">GND</text>
<text x="154.6" y="172.3">GND</text>
</g>
<g font-size="2.1" fill="#808080">
<text x="64.2" y="34.8">2</text>
<text x="67.9" y="32.3" transform="rotate(-90 67.9 32.3)">4</text>
<text x="64.2" y="39.9">3</text>
<text x="76.3" y="37.4">1</text>
<text x="115" y="37.4">6</text>
<text x="127" y="39.9">7</text>
<text x="165.8" y="39.9">2</text>
<text x="169.5" y="37.4" transform="rotate(-90 169.5 37.4)">4</text>
<text x="67.9" y="44.3" transform="rotate(-90 67.9 44.3)">8</text>
<text x="115" y="42.5">5</text>
<text x="165.8" y="45">3</text>
<text x="177.8" y="42.5">1</text>
<text x="169.5" y="49.4" transform="rotate(-90 169.5 49.4)">8</text>
<text x="222.8" y="83.1">1A</text>
<text x="236.2" y="83.1">A</text>
<text x="222.8" y="85.6">2A</text>
<text x="222.8" y="88.2">3A</text>
<text x="222.8" y="93.2">1B</text>
<text x="222.8" y="95.8">2B</text>
<text x="236.2" y="93.2">B</text>
<text x="222.8" y="98.3">3B</text>
<text x="67.9" y="105.9" transform="rotate(-90 67.9 105.9)">4</text>
<text x="64.2" y="108.5">2</text>
<text x="64.2" y="113.6">3</text>
<text x="76.3" y="111">1</text>
<text x="115" y="111">6</text>
<text x="127" y="113.6">7</text>
<text x="165.8" y="113.6">2</text>
<text x="169.5" y="111" transform="rotate(-90 169.5 111)">4</text>
<text x="67.9" y="118" transform="rotate(-90 67.9 118)">8</text>
<text x="115" y="116.1">5</text>
<text x="165.8" y="118.6">3</text>
<text x="177.8" y="116.1">1</text>
<text x="169.5" y="123.1" transform="rotate(-90 169.5 123.1)">8</text>
<text x="37.4" y="156.7" transform="rotate(-90 37.4 156.7)">7</text>
<text x="60.3" y="156.7" transform="rotate(-90 60.3 156.7)">7</text>
<text x="34.9" y="168.8" transform="rotate(-90 34.9 168.8)">6</text>
<text x="40" y="168.8" transform="rotate(-90 40 168.8)">5</text>
<text x="57.8" y="168.8" transform="rotate(-90 57.8 168.8)">6</text>
<text x="62.8" y="168.8" transform="rotate(-90 62.8 168.8)">5</text>
</g>
<g font-size="1.8" fill="#c90d0c">
<text x="229.2" y="83.1">1</text>
<text x="229.7" y="86.6">2</text>
<text x="229.7" y="89.2">3</text>
<text x="229.2" y="93.2">1</text>
<text x="229.7" y="96.8">2</text>
<text x="229.7" y="99.3">3</text>
</g>
<g font-size="1.2" fill="#0dab76">
<text x="101" y="12">io 0</text>
<text x="108.6" y="8.2" transform="rotate(-90 108.6 8.2)">io 0</text>
<text x="115.1" y="12">iop0</text>
<text x="116.4" y="12">as 1</text>
<text x="129.6" y="12">pas 1</text>
<text x="57.8" y="15.8" transform="rotate(-90 57.8 15.8)">io 0</text>
<text x="50.2" y="19.6">io 0</text>
<text x="64.3" y="19.6">iop0</text>
<text x="65.6" y="19.6">as 1</text>
<text x="78.8" y="19.6">pas 1</text>
<text x="113.2" y="29.8">pas 1</text>
<text x="124.5" y="29.8">pas 1</text>
<text x="164" y="24.7">pas 1</text>
<text x="175.3" y="24.7">pas 1</text>
<text x="60.9" y="34.8">in 0</text>
<text x="67.9" y="30.9" transform="rotate(-90 67.9 30.9)">suppw0r 0</text>
<text x="88.2" y="33.6" transform="rotate(-90 88.2 33.6)">io 0</text>
<text x="169.5" y="35.9" transform="rotate(-90 169.5 35.9)">suppw0r 0</text>
<text x="29.9" y="39.9">io 0</text>
<text x="37.4" y="36.1" transform="rotate(-90 37.4 36.1)">io 0</text>
<text x="44" y="39.9">iop0</text>
<text x="45.3" y="39.9">as 1</text>
<text x="58.5" y="39.9">pas 1in 0</text>
<text x="78.8" y="37.4">out i0</text>
<text x="81" y="37.4">o 0</text>
<text x="94.8" y="37.4">iop0</text>
<text x="96.1" y="37.4">as 1</text>
<text x="109.3" y="37.4">pas</text>
<text x="111.5" y="37.4">1in 0</text>
<text x="129.6" y="39.9">out i0o 0</text>
<text x="139" y="36.1" transform="rotate(-90 139 36.1)">io 0</text>
<text x="145.6" y="39.9">iop0</text>
<text x="146.9" y="39.9">as 1</text>
<text x="160.1" y="39.9">pas</text>
<text x="162.3" y="39.9">1in 0</text>
<text x="67.9" y="46.3" transform="rotate(-90 67.9 46.3)">p 0</text>
<text x="111.1" y="45" transform="rotate(-90 111.1 45)">sup 0</text>
<text x="111.7" y="42.5">in 0</text>
<text x="161.9" y="47.5" transform="rotate(-90 161.9 47.5)">sup 0</text>
<text x="162.5" y="45">in 0</text>
<text x="180.4" y="42.5">out 0</text>
<text x="67.9" y="48.6" transform="rotate(-90 67.9 48.6)">pwsru0</text>
<text x="169.5" y="53.7" transform="rotate(-90 169.5 53.7)">pwsru0</text>
<text x="169.5" y="51.3" transform="rotate(-90 169.5 51.3)">p 0</text>
<text x="85.3" y="55.1">pas 1</text>
<text x="99.1" y="55.1">pas 1</text>
<text x="219.9" y="83.1">pas 1</text>
<text x="238.8" y="83.1">pas 0</text>
<text x="101" y="88.2">io 0</text>
<text x="108.6" y="84.4" transform="rotate(-90 108.6 84.4)">io 0</text>
<text x="115.1" y="88.2">iop0</text>
<text x="116.4" y="88.2">as 1</text>
<text x="129.6" y="88.2">pas 1</text>
<text x="219.9" y="85.6">pas 1</text>
<text x="219.9" y="88.2">pas 1</text>
<text x="50.2" y="95.8">io 0</text>
<text x="57.8" y="92" transform="rotate(-90 57.8 92)">io 0</text>
<text x="64.3" y="95.8">iop0</text>
<text x="65.6" y="95.8">as 1</text>
<text x="78.8" y="95.8">pas 1</text>
<text x="219.9" y="93.2">pas 2</text>
<text x="219.9" y="95.8">pas 2</text>
<text x="238.8" y="93.2">pas 0</text>
<text x="164" y="98.3">pas 1</text>
<text x="175.3" y="98.3">pas 1</text>
<text x="219.9" y="98.3">pas 2</text>
<text x="67.9" y="104.5" transform="rotate(-90 67.9 104.5)">suppw0r 0</text>
<text x="88.2" y="107.2" transform="rotate(-90 88.2 107.2)">io 0</text>
<text x="113.2" y="103.4">pas 1</text>
<text x="124.5" y="103.4">pas 1</text>
<text x="29.9" y="113.6">io 0</text>
<text x="37.4" y="109.7" transform="rotate(-90 37.4 109.7)">io 0</text>
<text x="44" y="113.6">iop0</text>
<text x="45.3" y="113.6">as 1</text>
<text x="58.5" y="113.6">pas 1in 0</text>
<text x="60.9" y="108.5">in 0</text>
<text x="78.8" y="111">out i0</text>
<text x="81" y="111">o 0</text>
<text x="94.8" y="111">iop0</text>
<text x="96.1" y="111">as 1</text>
<text x="109.3" y="111">pas</text>
<text x="111.5" y="111">1in 0</text>
<text x="129.6" y="113.6">out i0o 0</text>
<text x="139" y="109.7" transform="rotate(-90 139 109.7)">io 0</text>
<text x="145.6" y="113.6">iop0</text>
<text x="146.9" y="113.6">as 1</text>
<text x="160.1" y="113.6">pas</text>
<text x="162.3" y="113.6">1in 0</text>
<text x="169.5" y="109.6" transform="rotate(-90 169.5 109.6)">suppw0r 0</text>
<text x="67.9" y="119.9" transform="rotate(-90 67.9 119.9)">p 0</text>
<text x="111.1" y="118.6" transform="rotate(-90 111.1 118.6)">sup 0</text>
<text x="111.7" y="116.1">in 0</text>
<text x="162.5" y="118.6">in 0</text>
<text x="180.4" y="116.1">out 0</text>
<text x="67.9" y="122.3" transform="rotate(-90 67.9 122.3)">pwsru0</text>
<text x="161.9" y="121.2" transform="rotate(-90 161.9 121.2)">sup 0</text>
<text x="169.5" y="125" transform="rotate(-90 169.5 125)">p 0</text>
<text x="85.3" y="128.8">pas 1</text>
<text x="99.1" y="128.8">pas 1</text>
<text x="169.5" y="127.4" transform="rotate(-90 169.5 127.4)">pwsru0</text>
<text x="37.4" y="154.2" transform="rotate(-90 37.4 154.2)">out 0</text>
<text x="60.3" y="154.2" transform="rotate(-90 60.3 154.2)">out 0</text>
<text x="85.7" y="157.8" transform="rotate(-90 85.7 157.8)">suppa0s 1</text>
<text x="95.9" y="157.8" transform="rotate(-90 95.9 157.8)">suppa0s 1</text>
<text x="106" y="157.8" transform="rotate(-90 106 157.8)">suppa0s 1</text>
<text x="116.2" y="157.8" transform="rotate(-90 116.2 157.8)">suppa0s 1</text>
<text x="126.3" y="157.8" transform="rotate(-90 126.3 157.8)">suppa0s 1</text>
<text x="136.5" y="157.8" transform="rotate(-90 136.5 157.8)">suppa0s 1</text>
<text x="146.6" y="157.8" transform="rotate(-90 146.6 157.8)">suppa0s 1</text>
<text x="156.8" y="157.8" transform="rotate(-90 156.8 157.8)">suppa0s 1</text>
<text x="85.7" y="168" transform="rotate(-90 85.7 168)">passu1</text>
<text x="85.7" y="165.6" transform="rotate(-90 85.7 165.6)">p 0</text>
<text x="95.9" y="168" transform="rotate(-90 95.9 168)">passu1</text>
<text x="95.9" y="165.6" transform="rotate(-90 95.9 165.6)">p 0</text>
<text x="106" y="168" transform="rotate(-90 106 168)">passu1</text>
<text x="106" y="165.6" transform="rotate(-90 106 165.6)">p 0</text>
<text x="116.2" y="168" transform="rotate(-90 116.2 168)">passu1</text>
<text x="116.2" y="165.6" transform="rotate(-90 116.2 165.6)">p 0</text>
<text x="126.3" y="168" transform="rotate(-90 126.3 168)">passu1</text>
<text x="126.3" y="165.6" transform="rotate(-90 126.3 165.6)">p 0</text>
<text x="136.5" y="168" transform="rotate(-90 136.5 168)">passu1</text>
<text x="136.5" y="165.6" transform="rotate(-90 136.5 165.6)">p 0</text>
<text x="146.6" y="168" transform="rotate(-90 146.6 168)">passu1</text>
<text x="146.6" y="165.6" transform="rotate(-90 146.6 165.6)">p 0</text>
<text x="156.8" y="168" transform="rotate(-90 156.8 168)">passu1</text>
<text x="156.8" y="165.6" transform="rotate(-90 156.8 165.6)">p 0</text>
<text x="34.9" y="172.1" transform="rotate(-90 34.9 172.1)">in 0</text>
<text x="40" y="172.1" transform="rotate(-90 40 172.1)">in 0</text>
<text x="57.8" y="172.1" transform="rotate(-90 57.8 172.1)">in 0</text>
<text x="62.8" y="172.1" transform="rotate(-90 62.8 172.1)">in 0</text>
</g>
<g font-size="1.1" fill="#0dab76">
<text x="69.5" y="33.1" transform="rotate(-90 69.5 33.1)">V-</text>
<text x="171.1" y="38.2" transform="rotate(-90 171.1 38.2)">V-</text>
<text x="69.5" y="43.6" transform="rotate(-90 69.5 43.6)">V+</text>
<text x="171.1" y="48.7" transform="rotate(-90 171.1 48.7)">V+</text>
<text x="69.5" y="106.7" transform="rotate(-90 69.5 106.7)">V-</text>
<text x="171.1" y="111.8" transform="rotate(-90 171.1 111.8)">V-</text>
<text x="69.5" y="117.3" transform="rotate(-90 69.5 117.3)">V+</text>
<text x="171.1" y="122.3" transform="rotate(-90 171.1 122.3)">V+</text>
</g>
</svg>
